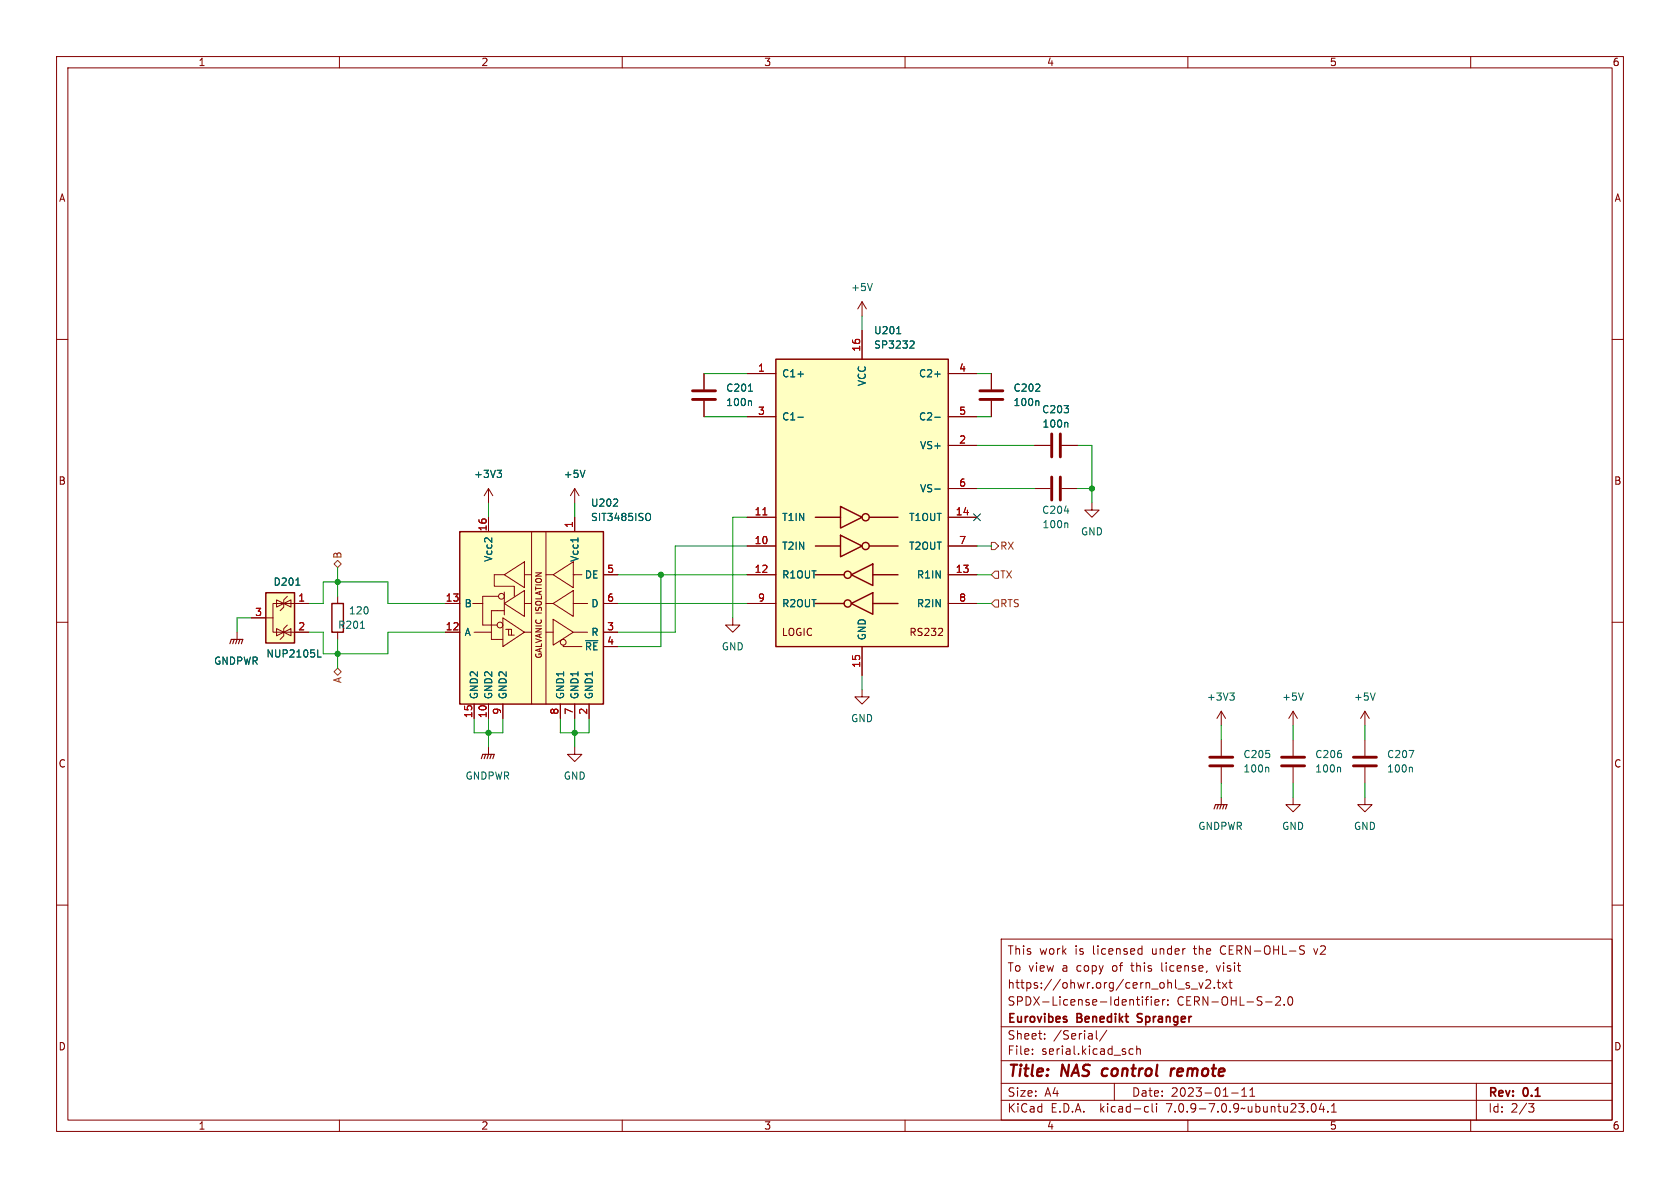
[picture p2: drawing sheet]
<svg xmlns="http://www.w3.org/2000/svg" width="297mm" height="210mm" viewBox="0 0 297 210" stroke-linecap="round" stroke-linejoin="round" font-family="sans-serif">
<g fill="none" stroke="#840000" stroke-width=".18">
<path d="M10 10h277v190h-277zM12 12h273v186h-273zM60 10v2M110 10v2M160 10v2M210 10v2M260 10v2M10 60h2M152.4 53.3v2.6M152.4 58.4v5.1M152.4 53.3l-.8 1.3M152.4 53.3l.8 1.3"/>
<path d="M285 60h2M124.5 66v2.8M124.5 70.9v2.8M132.1 66h5.1M132.1 73.7h5.1M167.6 78.7h5.1M167.6 66h5.1M167.6 73.7h5.1M175.3 66v2.8M175.3 70.9v2.8M182.9 78.7h2.8M187.7 78.7h2.8"/>
<path d="M86.4 86.4v2.5M86.4 91.4v2.6M86.4 86.4l-.8 1.2M86.4 86.4l.7 1.2M94 94v30.5M96.5 94v30.5M101.6 86.4l-.8 1.2M101.6 86.4v2.5M101.6 91.4v2.6M101.6 86.4l.8 1.2M132.1 96.5h5.1M132.1 91.4h5.1"/>
<path d="M167.6 96.5h5.1M167.6 91.4h5.1M167.6 86.4h5.1M182.9 86.4h2.8M187.7 86.4h2.8M193 88.9v1.3h-1.2l1.2 1.2 1.3-1.2h-1.3M10 110h2M41.9 111.8v1.2M44.4 109.2h3.9M48.9 106l1.3 .7-1.3 .6zM48.9 111.1l1.3 .7-1.3 .6zM50.2 106.7h-1.9v5.1h1.9"/>
<path d="M50.2 111.8l1.2-.7v1.3zM50.2 106.7l1.2-.7v1.3l-1.2-.6h.6M50.2 106.7h4.4M50.2 111.8h4.4M50.8 105.4l-.6 .6v1.3l-.7 .7M50.8 110.5l-.6 .6v1.3l-.7 .6M59.7 105.4v1.3M59.7 111.8v1.2M78.7 106.7h2.6M78.7 111.8h2.6M83.6 106.7h1.7M83.8 111.8h3.1"/>
<path d="M88.1 105.4h-2.8v5.1h2.6M88.9 109.2l3.8 2.6-3.8 2.5zM89.2 101.6l3.5-2.3v4.6zM89.2 101.6h-1.8v2h3.5v1.8M89.2 106.7l3.5-2.3v4.6zM89.2 108h-2.3v5h2M89.2 104.6v4.1M89.4 111.3h1v1M89.9 111.3v1h1M92.7 101.6h1.3M92.7 106.7h1.3M92.7 111.8h1.3"/>
<path d="M96.5 101.6h1.3M96.5 106.7h1.3M96.5 111.8h1.3M97.8 106.7l3.5-2.3v4.6zM97.8 101.6l3.5-2.3v4.6zM97.8 109.5l3.5 2.3-3.5 2.2zM99.6 114v.3h3.3M101.3 101.6h1.6M101.3 106.7h2.6M101.3 111.8h2.6M106.7 101.6h2.5M106.7 106.7h2.5"/>
<path d="M106.7 111.8h2.5M106.7 114.3h2.5M129.5 109.2v1.3h-1.2l1.2 1.3 1.3-1.3h-1.3M132.1 101.6h5.1M132.1 106.7h5.1M152.4 114.3v5.1M165.9 112.3h.7M166.6 111.2v.4M167.6 101.6h5.1M167.6 106.7h5.1M285 110h2M83.8 124.5v2.5"/>
<path d="M86.4 124.5v2.5M86.4 132.1v1.3M88.9 124.5v2.5M99.1 124.5v2.5M101.6 132.1v1.3h-1.3l1.3 1.2 1.3-1.2h-1.3M101.6 124.5v2.5M104.1 124.5v2.5M152.4 121.9v1.3h-1.3l1.3 1.3 1.3-1.3h-1.3M215.9 125.7l-.8 1.3M215.9 125.7v2.6M215.9 130.8v2.8M215.9 135.6v2.8"/>
<path d="M215.9 125.7l.8 1.3M228.6 125.7l-.8 1.3M228.6 125.7v2.6M228.6 130.8v2.8M228.6 135.6v2.8M228.6 125.7l.8 1.3M241.3 125.7l-.8 1.3M241.3 125.7v2.6M241.3 130.8v2.8M241.3 135.6v2.8M241.3 125.7l.8 1.3M10 160h2"/>
<path d="M215.9 141v1.2M228.6 141v1.2h-1.3l1.3 1.3 1.3-1.3h-1.3M241.3 141v1.2h-1.3l1.3 1.3 1.3-1.3h-1.3M285 160h2M177 166h108v32h-108zM200.9 176.7h.6M201.3 177.7h.2M201.5 167.7l.4 .1M201.9 167.2v1.5M201.9 168.6l-.4 .1M202 176.2v.1M202 176.7v1"/>
<path d="M202.5 176.7h.5M203 176.2l-.3 .2v1.3M203.5 176.2v.1M203.5 176.7v1M204.2 177.2l.7-.1-.1-.3-.4-.1-.2 .2v.7h.6M205.5 176.7v1M206 176.7l-.3 .1-.2 .2M206.5 177.6v.1M206.5 176.8v.1M209.9 174.2l.3 .1 .1 .2-.2 .2h-.3M209.9 173.7l.3 .1M210.6 174.8h1.1"/>
<path d="M212 173.7l.3 1 .4-1M213.2 173.3l.5-.1 .3 .1v.3l-.9 1.1h.9M214.7 174.6v.1M215 170.7l.4 1M215.2 173.7h.5M215.4 173.2v1.3l.3 .2M216.1 173.7l.8 1M216.9 173.7l-.8 1M217.2 173.7h.6M217.5 173.2v1.3l.3 .2M225.5 176.3l.6-.1 .2 .1 .1 .3-.9 1.1h.9M227 177.6v.1"/>
<path d="M227.8 176.3l.2-.1a.81 .81 0 0 1 .6 .6 .81 .81 0 0 1-.3 .8l-.1 .1a.81 .81 0 0 1-.4-1.4zM229.9 167.8l.6 .3 .1 .3-.3 .3-.6-.1M229.9 167.3h.7M232.2 167.7l.4 1M60 198v2M110 198v2M160 198v2M177 194.5h108M177 191.5h108M177 187.5h108M177 181.5h108M182.5 186.3v.1"/>
<path d="M182.5 185.5v.1M184.7 183.6v.1M184.7 182.8v.1M193.8 182.2v1.3l.2 .2M195.7 182.1l-1.3 2M197 191.5v3M200.3 185.5l-.4-.1-.3 .3v.4l.1 .2h.6M201 185.5l.2-.1 .3 .1 .1 .9M201 184.9v1.5M202.6 195.6l.4 .1M203 196.5l-.4 .1M203.7 195.1v1.3l.2 .2"/>
<path d="M204.5 195.1v.1M204.5 195.6v1M210 198v2M217.7 193.2h1.2M219.5 193.8h.9M219.5 192.7l.5-.4v1.5M221 193.8h.8M221 192.7l.4-.4v1.5M232 195.2l.2-.1a.81 .81 0 0 1 .6 .6 .81 .81 0 0 1-.3 .8l-.2 .1a.81 .81 0 0 1-.6-.6 .81 .81 0 0 1 .3-.8zM233.6 195l-.4 1.1h1M234 195.6v1M234.7 196.5v.1"/>
<path d="M235.4 196.6h.8M235.4 195.5l.4-.4v1.5M260 198v2M261 191.5v6.5M270.2 195.1h1l-.5 .6 .4 .1 .1 .5-.3 .3h-.4"/>
<circle cx="88.4" cy="110.5" r=".51"/>
<circle cx="88.6" cy="105.4" r=".51"/>
<circle cx="99.6" cy="113.5" r=".51"/>
</g>
<path d="M195 189.1l-.2 .7 .3 .4M207.1 188.9l-.2 1.3M207.7 188.9l-.4 .1-.3 .3" fill="none" stroke="#840000" stroke-width=".4"/>
<path d="M201.1 179.3v.5M201.1 180.6l.2 .1" fill="none" stroke="#840000" stroke-width=".3"/>
<g fill="none" stroke="#840000" stroke-width=".51">
<path d="M122.4 70.6h4.1M122.4 69.1h4.1M173.2 70.6h4.1M173.2 69.1h4.1M185.9 76.7v4.1M187.5 76.7v4.1M185.9 84.3v4.1M187.5 84.3v4.1M213.9 135.4h4M213.9 133.9h4M226.6 135.4h4M226.6 133.9h4"/>
<path d="M239.3 135.4h4M239.3 133.9h4"/>
</g>
<g fill="none" stroke="#006464" stroke-width=".18">
<path d="M154.2 50.1l-.4 1.3M158.5 59h.7M132.3 69.2h.7M132.7 70.9l.2 .1v.7M141.1 66.1h.9M141.1 73.8h.9M161.1 60.3h.4l.1 .3-.8 .9h.8M165.3 66.1h.9M165.3 73.8h.9M183.5 70.9l.2 .1v.7M188.6 74.7l.2 .1v.7M87.9 83.1h.8l-.5 .5"/>
<path d="M88.4 83.6l.3 .3v.3l-.3 .2M102.2 95.1v.7M103.4 83.1l-.4 1.3M108.4 89.5h.8M109.1 88.3v.5M114.5 90.7a.43 .43 0 0 1 .5 .5v.4a.43 .43 0 0 1-.5 .4M165.3 86.5h.9M188.2 90.3h.8M188.6 92.4l.2 .2v.7M52.3 103.4h.7M56.2 116.1h.6M63.7 111.1h.7"/>
<path d="M103.5 113.3h2.2M217.4 122.5h.8l-.4 .5M218 123l.2 .2v.3l-.2 .3M224.1 135.6l.2 .2v.7M230.4 122.5l-.4 1.3M236.8 135.6l.2 .2v.7M243.1 122.5l-.4 1.3M249.1 132.7h.8l-.5 1.2M249.5 135.6l.2 .2v.7"/>
</g>
<g fill="#ffffc2" stroke="#ffffc2" stroke-width=".18">
<path d="M137.2 63.5h30.4v50.8h-30.4z"/>
<path d="M81.3 94h25.4v30.5h-25.4z"/>
<path d="M47 104.8h5.1v8.9h-5.1z"/>
</g>
<g fill="none" stroke="#840000" stroke-width=".25">
<path d="M137.2 63.5h30.4v50.8h-30.4zM81.3 94h25.4v30.5h-25.4zM144.1 96.5h4.5M144.1 91.4h4.5M148.6 94.6l3.8 1.9-3.8 1.9zM148.6 89.5l3.8 1.9-3.8 1.9zM153.7 96.5h5M153.7 91.4h5M47 104.8h5.1v8.9h-5.1zM58.7 106.7h2v5.1h-2zM144.1 106.7h5.1M144.1 101.6h5.1"/>
<path d="M150.5 106.7l3.8-1.9v3.8zM150.5 101.6l3.8-1.9v3.8zM154.3 106.7h4.4M154.3 101.6h4.4"/>
<circle cx="153" cy="96.5" r=".63"/>
<circle cx="153" cy="91.4" r=".63"/>
<circle cx="149.9" cy="106.7" r=".63"/>
<circle cx="149.9" cy="101.6" r=".63"/>
</g>
<path d="M134.9 91h.7" fill="none" stroke="#a90000" stroke-width=".18"/>
<path d="M40.6 113.8l.3-.8h2l-.2 .8M41.4 113l-.3 .8M41.9 113l-.2 .8M42.4 113l-.2 .8M85.1 134.1l.2-.7h2.1l-.3 .7M85.9 133.4l-.3 .7M86.4 133.4l-.3 .7M86.9 133.4l-.3 .7M214.6 143l.3-.8h2l-.2 .8M215.4 142.2l-.3 .8M215.9 142.2l-.3 .8M216.4 142.2l-.2 .8" fill="none" stroke="#840000" stroke-width=".2"/>
<path d="M59.1 99.7l.6-.6 .6 .6-.6 .6zM175.3 95.9h.6l.6 .6-.6 .7h-.6zM59.1 118.7l.6-.6 .6 .6-.6 .7zM175.3 101.6l.6-.6h.6v1.2h-.6zM175.3 106.7l.6-.7h.6v1.3h-.6z" fill="none" stroke="#725600" stroke-width=".18"/>
<g fill="none" stroke="#009600" stroke-width=".18">
<path d="M152.4 55.9v2.5M124.5 73.7h7.6M124.5 66h7.6M172.7 78.7h10.2M172.7 73.7h2.6M172.7 66h2.6M190.5 78.7h2.5v10.2M86.4 88.9v2.5M101.6 88.9v2.5M132.1 96.5h-12.7v15.3h-10.2M132.1 91.4h-2.6v17.8M172.7 86.4h10.2"/>
<path d="M172.7 96.5h2.6M190.5 86.4h2.5M44.4 109.2h-2.5v2.6M54.6 106.7h2.5v-3.8h11.5v3.8h10.1M54.6 111.8h2.5v3.8h11.5v-3.8h10.1M59.7 100.3v5.1M59.7 113v5.1M109.2 106.7h22.9M109.2 101.6h22.9M116.8 101.6v12.7h-7.6M152.4 119.4v2.5M172.7 106.7h2.6"/>
<path d="M172.7 101.6h2.6M83.8 127v2.5h5.1v-2.5M86.4 127v5.1M99.1 127v2.5h5v-2.5M101.6 127v5.1M215.9 128.3v2.5M215.9 138.4v2.6M228.6 128.3v2.5M228.6 138.4v2.6M241.3 128.3v2.5M241.3 138.4v2.6"/>
</g>
<path d="M172.1 90.8l1.2 1.2M173.3 90.8l-1.2 1.2" fill="none" stroke="#000084" stroke-width=".18"/>
<g fill="#009600" stroke="#009600" stroke-width=".18">
<circle cx="116.8" cy="101.6" r=".46"/>
<circle cx="86.4" cy="129.5" r=".46"/>
<circle cx="59.7" cy="115.6" r=".46"/>
<circle cx="59.7" cy="102.9" r=".46"/>
<circle cx="101.6" cy="129.5" r=".46"/>
<circle cx="193" cy="86.4" r=".46"/>
</g>
<g font-size="2.8" fill="#840000">
<text x="178" y="190.9">Title:</text>
<text x="187.7" y="190.9">NAS</text>
<text x="195.7" y="190.9">control</text>
<text x="208.6" y="190.9">remote</text>
</g>
<g font-size="2.1" fill="#840000">
<text x="178" y="172">To view</text>
<text x="178" y="169">This</text>
<text x="183.7" y="169">work</text>
<text x="187.8" y="172">a</text>
<text x="190.1" y="169">is</text>
<text x="190.5" y="172">copy</text>
<text x="193.3" y="169">licensed</text>
<text x="196.9" y="172">of</text>
<text x="200.4" y="172">this</text>
<text x="203.9" y="169">under</text>
<text x="205.9" y="172">license,</text>
<text x="211.5" y="169">the</text>
<text x="215.8" y="172">visit</text>
<text x="216.3" y="169">CERN-OHL-S</text>
<text x="233" y="169">v2</text>
<text x="178" y="178">SPDX-License-Identifier:</text>
<text x="178" y="175">https://ohwr.org/cern_ohl_s_v2.txt</text>
<text x="208" y="178">CERN-OHL-S-2.0</text>
<text x="178" y="184">Sheet:</text>
<text x="178" y="181.2">Eurovibes</text>
<text x="186.2" y="184">/Serial/</text>
<text x="190.5" y="181.2">Benedikt</text>
<text x="201.8" y="181.2">Spranger</text>
<text x="178" y="186.7">File:</text>
<text x="184.1" y="186.7">serial.kicad_sch</text>
<text x="178" y="196.9">KiCad</text>
<text x="178" y="194.1">Size:</text>
<text x="184.7" y="194.1">A4</text>
<text x="185.7" y="196.9">E.D.A.</text>
<text x="194.6" y="196.9">kicad-cli</text>
<text x="200" y="194.1">Date:</text>
<text x="206.5" y="196.9">7.0.9-7.0.9~ubuntu23.04.1</text>
<text x="207" y="194.1">2023-01-11</text>
<text x="263" y="194.3">Rev:</text>
<text x="263" y="196.9">Id:</text>
<text x="267.1" y="196.9">2/3</text>
<text x="269.4" y="194.3">0.1</text>
</g>
<g font-size="1.8" fill="#840000">
<text x="35" y="11.9">1</text>
<text x="85" y="11.9">2</text>
<text x="135" y="11.9">3</text>
<text x="185" y="11.9">4</text>
<text x="235" y="11.9">5</text>
<text x="285" y="11.9">6</text>
<text x="10.3" y="35.9">A</text>
<text x="285.3" y="35.9">A</text>
<text x="10.3" y="85.9">B</text>
<text x="285.3" y="85.9">B</text>
<text x="138.1" y="112.6">LOGIC</text>
<text x="160.7" y="112.6">RS232</text>
<text x="10.3" y="135.9">C</text>
<text x="285.3" y="135.9">C</text>
<text x="10.3" y="185.9">D</text>
<text x="285.3" y="185.9">D</text>
<text x="35" y="199.9">1</text>
<text x="85" y="199.9">2</text>
<text x="135" y="199.9">3</text>
<text x="185" y="199.9">4</text>
<text x="235" y="199.9">5</text>
<text x="285" y="199.9">6</text>
</g>
<g font-size="1.8" fill="#006464">
<text x="150.4" y="51.7">+5V</text>
<text x="154.4" y="59.3">U201</text>
<text x="154.4" y="61.8">SP3232</text>
<text x="128.3" y="69.4">C201</text>
<text x="128.3" y="72">100n</text>
<text x="138.2" y="66.9">C1+</text>
<text x="153.3" y="68.3" transform="rotate(-90 153.3 68.3)">VCC</text>
<text x="162.4" y="66.9">C2+</text>
<text x="179.1" y="69.4">C202</text>
<text x="179.1" y="72">100n</text>
<text x="138.2" y="74.5">C1-</text>
<text x="162.4" y="74.5">C2-</text>
<text x="184.1" y="73.3">C203</text>
<text x="184.2" y="75.8">100n</text>
<text x="162.6" y="79.6">VS+</text>
<text x="83.7" y="84.7">+3V3</text>
<text x="99.6" y="84.7">+5V</text>
<text x="104.4" y="89.8">U202</text>
<text x="162.6" y="87.2">VS-</text>
<text x="104.4" y="92.3">SIT3485ISO</text>
<text x="138.2" y="92.3">T1IN</text>
<text x="160.6" y="92.3">T1OUT</text>
<text x="184.1" y="91">C204</text>
<text x="184.2" y="93.6">100n</text>
<text x="191" y="94.8">GND</text>
<text x="87.2" y="99.4" transform="rotate(-90 87.2 99.4)">Vcc2</text>
<text x="102.5" y="99.4" transform="rotate(-90 102.5 99.4)">Vcc1</text>
<text x="138.2" y="97.4">T2IN</text>
<text x="160.6" y="97.4">T2OUT</text>
<text x="48.3" y="103.7">D201</text>
<text x="82" y="107.5">B</text>
<text x="103.3" y="102.5">DE</text>
<text x="104.4" y="107.5">D</text>
<text x="138.2" y="102.5">R1OUT</text>
<text x="138.2" y="107.5">R2OUT</text>
<text x="162" y="102.5">R1IN</text>
<text x="162" y="107.5">R2IN</text>
<text x="59.7" y="111.4">R201</text>
<text x="61.6" y="108.8">120</text>
<text x="82" y="112.6">A</text>
<text x="104.4" y="112.6">R</text>
<text x="153.3" y="113.3" transform="rotate(-90 153.3 113.3)">GND</text>
<text x="37.8" y="117.7">GNDPWR</text>
<text x="47" y="116.4">NUP2105L</text>
<text x="103.3" y="115.2">~{RE}</text>
<text x="127.5" y="115.2">GND</text>
<text x="84.7" y="123.7" transform="rotate(-90 84.7 123.7)">GND2</text>
<text x="87.2" y="123.7" transform="rotate(-90 87.2 123.7)">GND2</text>
<text x="89.8" y="123.7" transform="rotate(-90 89.8 123.7)">GND2</text>
<text x="99.9" y="123.7" transform="rotate(-90 99.9 123.7)">GND1</text>
<text x="102.5" y="123.7" transform="rotate(-90 102.5 123.7)">GND1</text>
<text x="105" y="123.7" transform="rotate(-90 105 123.7)">GND1</text>
<text x="213.3" y="124.1">+3V3</text>
<text x="226.6" y="124.1">+5V</text>
<text x="239.3" y="124.1">+5V</text>
<text x="150.4" y="127.9">GND</text>
<text x="219.7" y="134.2">C205</text>
<text x="219.7" y="136.8">100n</text>
<text x="232.4" y="134.2">C206</text>
<text x="232.4" y="136.8">100n</text>
<text x="245.1" y="134.2">C207</text>
<text x="245.1" y="136.8">100n</text>
<text x="82.2" y="138">GNDPWR</text>
<text x="99.6" y="138">GND</text>
<text x="211.7" y="146.9">GNDPWR</text>
<text x="226.6" y="146.9">GND</text>
<text x="239.3" y="146.9">GND</text>
</g>
<g font-size="1.8" fill="#a90000">
<text x="133.9" y="65.8">1</text>
<text x="152.1" y="62.3" transform="rotate(-90 152.1 62.3)">16</text>
<text x="169.5" y="65.8">4</text>
<text x="133.9" y="73.4">3</text>
<text x="169.5" y="73.4">5</text>
<text x="169.5" y="78.5">2</text>
<text x="169.5" y="86.1">6</text>
<text x="86.1" y="94" transform="rotate(-90 86.1 94)">16</text>
<text x="101.3" y="93.4" transform="rotate(-90 101.3 93.4)">1</text>
<text x="133.3" y="91.2">11</text>
<text x="168.9" y="91.2">14</text>
<text x="107.2" y="101.3">5</text>
<text x="133.3" y="96.3">10</text>
<text x="133.3" y="101.3">12</text>
<text x="168.9" y="101.3">13</text>
<text x="169.5" y="96.3">7</text>
<text x="52.6" y="106.4">1</text>
<text x="78.7" y="106.4">13</text>
<text x="107.2" y="106.4">6</text>
<text x="133.9" y="106.4">9</text>
<text x="169.5" y="106.4">8</text>
<text x="45" y="109">3</text>
<text x="52.6" y="111.5">2</text>
<text x="78.7" y="111.5">12</text>
<text x="107.2" y="111.5">3</text>
<text x="107.2" y="114">4</text>
<text x="152.1" y="118.2" transform="rotate(-90 152.1 118.2)">15</text>
<text x="83.6" y="127" transform="rotate(-90 83.6 127)">15</text>
<text x="86.1" y="127" transform="rotate(-90 86.1 127)">10</text>
<text x="88.6" y="126.4" transform="rotate(-90 88.6 126.4)">9</text>
<text x="98.8" y="126.4" transform="rotate(-90 98.8 126.4)">8</text>
<text x="101.3" y="126.4" transform="rotate(-90 101.3 126.4)">7</text>
<text x="103.9" y="126.4" transform="rotate(-90 103.9 126.4)">2</text>
</g>
<g font-size="1.8" fill="#725600">
<text x="60.6" y="98.9" transform="rotate(-90 60.6 98.9)">B</text>
<text x="176.7" y="97.4">RX</text>
<text x="176.7" y="102.5">TX</text>
<text x="176.7" y="107.5">RTS</text>
<text x="60.6" y="120.9" transform="rotate(-90 60.6 120.9)">A</text>
</g>
<text font-size="1.4" fill="#840000" x="95.9" y="116.5" transform="rotate(-90 95.9 116.5)">GALVANIC ISOLATION</text>
</svg>
